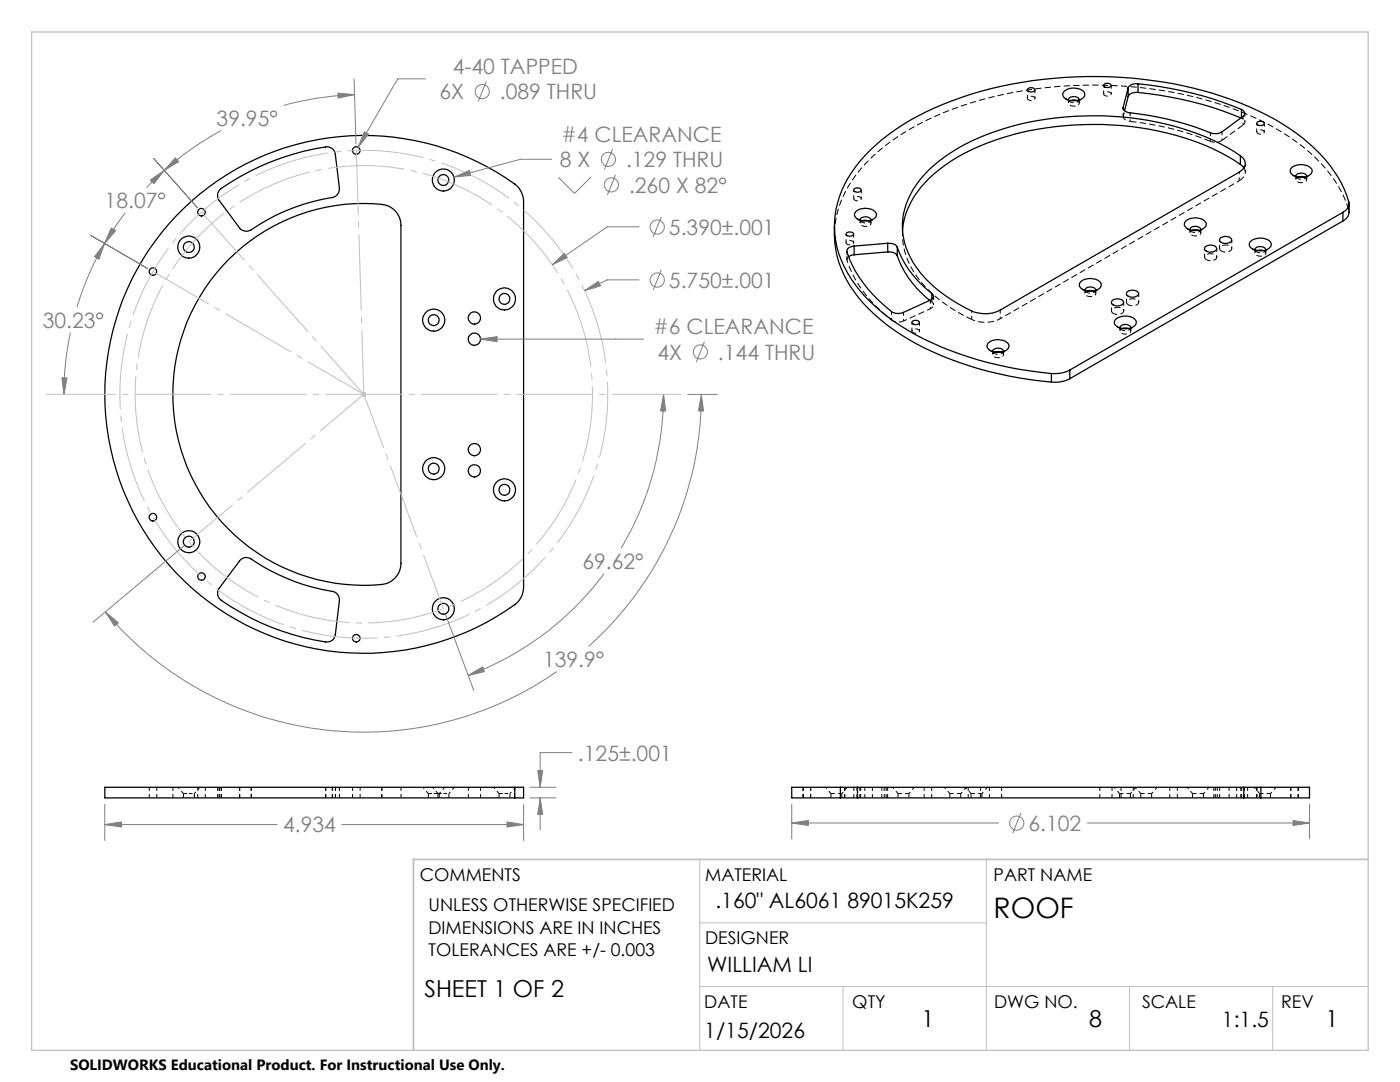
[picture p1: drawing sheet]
<svg xmlns="http://www.w3.org/2000/svg" width="279mm" height="216mm" viewBox="0 0 279 216" stroke-linecap="round" stroke-linejoin="round" font-family="sans-serif">
<g fill="none" stroke="#000" stroke-width=".2" stroke-dasharray="1.3 .6" stroke-dashoffset=".5" stroke-linecap="butt">
<path d="M212.6 19.6l.9 .7M213.5 20.3a1.34 1.34 0 0 0 1.9-.4M215.2 20.3l.8-.7M224.2 23.1l.2-1M258 34.9l.8 .6M258.9 35.6a1.34 1.34 0 0 0 1.9-.4M260.6 35.5l.8-.6M171 43.6l.9 .7M172 44.3a1.34 1.34 0 0 0 1.8-.4M173.6 44.3l.9-.7M215.9 57.6l.8 .7M216.8 58.3a1.34 1.34 0 0 0 1.9-.4"/>
<path d="M218.5 58.3l.8-.7M236.8 45.5l.9 .7M237.8 46.2a1.34 1.34 0 0 0 1.8-.4M239.4 46.2l.9-.7M249.8 49.5l.9 .7M250.8 50.3a1.34 1.34 0 0 0 1.8-.4M252.4 50.2l.9-.7M193.9 63.8a6.7 6.7 0 0 0 5.7-.2M197.5 69.8l.8 .7M198.4 70.5a1.34 1.34 0 0 0 1.9-.4M200.1 70.5l.8-.7M222.9 65.1l.8 .6"/>
<path d="M223.8 65.8a1.34 1.34 0 0 0 1.9-.4M225.5 65.7l.8-.6M29.8 157.1v2.1M31.3 159.2v-2.1M34.5 157.1v2.1M36.6 158.3h1.1M37.7 158.3h1.1M39.5 157.1v2.1M41 159.2v-2.1M43.4 157.1v2.1M43.8 159.2v-2.1M44.2 159.2v-2.1"/>
<path d="M47.8 159.2v-2.1M50.1 159.2v-2.1M65 159.2v-2.1M66.3 159.2v-2.1M66.9 159.2v-2.1M67.7 159.2v-2.1M67.8 159.2v-2.1M70.4 157.1v2.1M71.9 159.2v-2.1M76.2 159.2v-2.1M76.2 157.1v2.1M80 159.2v-2.1"/>
<path d="M85.5 158.3h1.1M87.4 158.3h1.1M88.5 158.3h1.1M93.5 157.1v2.1M95.9 159.2v-2.1M99.6 158.3h1.1M100.7 158.3h1.1M102.7 157.1v2.1M160.3 157.1v2.1M160.3 159.2v-2.1M161.8 159.2v-2.1M165.8 158.3h2.2"/>
<path d="M168.5 159.2v-2.1M168.6 159.2v-2.1M170.4 159.2v-2.1M171 159.2v-2.1M171.6 157.1v2.1M171.8 157.1v2.1M172.6 157.1v2.1M174.1 159.2v-2.1M176 159.2v-2.1M176.5 159.2v-2.1M176.9 159.2v-2.1M177.1 159.2v-2.1"/>
<path d="M179.2 158.3h2.2M184.4 157.1v2.1M185.9 159.2v-2.1M189.6 158.3h2.1M193.2 157.1v2.1M193.8 158.3h2.2M195.7 159.2v-2.1M197.5 157.1v2.1M199.9 159.2v-2.1M219.5 157.1v2.1M221.9 159.2v-2.1M223.4 158.3h2.2"/>
<path d="M223.7 157.1v2.1M226.2 159.2v-2.1M227.7 158.3h2.1M233.5 157.1v2.1M235 159.2v-2.1M238 158.3h2.2M242.2 157.1v2.1M242.5 159.2v-2.1M242.9 159.2v-2.1M243.4 157.1v2.1M245.3 157.1v2.1M246.8 159.2v-2.1"/>
<path d="M247.6 159.2v-2.1M247.8 159.2v-2.1M248.4 159.2v-2.1M249 159.2v-2.1M250.8 159.2v-2.1M250.9 159.2v-2.1M251.4 158.3h2.2M257.6 157.1v2.1M257.6 159.2v-2.1M259.1 159.2v-2.1"/>
</g>
<g fill="none" stroke="#000" stroke-width=".2" stroke-dasharray="1.3 .6" stroke-dashoffset=".4" stroke-linecap="butt">
<path d="M243.9 28a2.61 2.61 0 0 1-2.3 .2M169 52l.1-.4 .3-.4M240.8 51.8a1.51 1.51 0 0 0 2-.4 1.39 1.39 0 0 0-2.2-.5 .51 .51 0 0 0-.2 .5 .51 .51 0 0 0 .4 .4M243.7 50.1a1.51 1.51 0 0 0 2.1-.5 1.39 1.39 0 0 0-2.2-.4 .51 .51 0 0 0-.2 .5 .51 .51 0 0 0 .3 .4M222.2 62.5a1.51 1.51 0 0 0 2.1-.4 1.39 1.39 0 0 0-2.2-.5 .51 .51 0 0 0-.3 .5 .51 .51 0 0 0 .4 .4M225.2 60.8a1.51 1.51 0 0 0 2.1-.4 1.39 1.39 0 0 0-2.2-.5 .51 .51 0 0 0-.3 .5 .51 .51 0 0 0 .4 .4M36.6 158.3v.9M38.8 159.2v-.9M85.5 158.3v.9M86.6 158.3h.8M87.4 158.3v.9M87.7 159.2v-.9"/>
<path d="M89.6 159.2v-.9M99.6 158.3v.9M101.8 159.2v-.9M165.8 158.3v.9M168 159.2v-.9M179.2 158.3v.9M181.4 159.2v-.9M189.6 158.3v.9M191.7 159.2v-.9M193.8 158.3v.9M196 159.2v-.9M223.4 158.3v.9"/>
<path d="M225.6 159.2v-.9M227.7 158.3v.9M229.8 159.2v-.9M238 158.3v.9M240.2 159.2v-.9M251.4 158.3v.9M253.6 159.2v-.9"/>
</g>
<g fill="none" stroke="#000" stroke-width=".2" stroke-dasharray="1.3 .6" stroke-dashoffset=".8" stroke-linecap="butt">
<path d="M35.5 157.1l1.1 1.2M38.8 158.3l1.1-1.2M84.4 157.1l1.1 1.2M86.3 157.1l1.1 1.2M87.7 158.3l1.1-1.2M89.6 158.3l1.1-1.2M98.5 157.1l1.1 1.2M101.8 158.3l1.1-1.2M164.7 157.1l1.1 1.2M168 158.3l1.1-1.2M178.1 157.1l1.1 1.2M181.4 158.3l1.1-1.2"/>
<path d="M188.4 157.1l1.2 1.2M191.7 158.3l1.1-1.2M192.7 157.1l1.1 1.2M196 158.3l1.1-1.2M222.3 157.1l1.1 1.2M225.6 158.3l1.1-1.2M226.5 157.1l1.2 1.2M229.8 158.3l1.1-1.2M236.9 157.1l1.1 1.2M240.2 158.3l1.1-1.2M250.3 157.1l1.1 1.2M253.6 158.3l1.1-1.2"/>
</g>
<g fill="none" stroke="#000" stroke-width=".25">
<path d="M205.2 17.7a.82 .82 0 0 1 1.3 .3 .87 .87 0 0 1-1.5-.2zM212.3 18.3a3 3 0 0 1 4.1 .1 1.1 1.1 0 0 1-1.1 1.6 2.69 2.69 0 0 1-3.2-1v-.2zM213.2 20a1.2 1.2 0 0 1 2-.5l.2 .5M220.4 16.8a.82 .82 0 0 1 1.3 .3 .95 .95 0 0 1-1.5 0zM225.1 17.5l-.9 3.9M225.1 17.5v1.8M225.1 19.3l-.7 2.8M227.1 16.7a71.8 71.8 0 0 1 20.7 5.1M227.1 16.7a1.77 1.77 0 0 0-2 .8M227.1 18.5a71.4 71.4 0 0 1 20.5 5M227.1 18.5a1.77 1.77 0 0 0-2 .8M227.1 16.7v1.8"/>
<path d="M43.9 37.8a49.1 49.1 0 0 1 21.4-8.5l1 .3 .6 .8 .8 7.1a1.78 1.78 0 0 1-1.4 1.9 40.1 40.1 0 0 0-16.5 6.6l-.9 .1-.9-.4-4.3-5.7-.2-.6-.1-.7zM170.5 37.7a.8 .8 0 0 1 1.3 .3 .95 .95 0 0 1-1.4 0zM185.5 33.8a38.2 38.2 0 0 1 16.4-8.6 62.5 62.5 0 0 1 38.9 2.2l4.2 2.1a10 10 0 0 1 3.2 2.2 1.8 1.8 0 0 1-.9 2.7l-47.7 27.5a6.8 6.8 0 0 1-7.1-.6 23.9 23.9 0 0 1-11.3-10.9 13.3 13.3 0 0 1 1.8-13.7zM213.6 20.1l.7-.2 .6 .2M224.2 21.4a1.23 1.23 0 0 0 1.3 1.1 64.3 64.3 0 0 1 16.6 4.1h1l.8-.3 4.2-3.1a.74 .74 0 0 0 .3-.8 .74 .74 0 0 0-.6-.6M224.2 21.4v.3M247.5 32.8a50 50 0 0 0-23.8-7.8 58.9 58.9 0 0 0-31.1 5.5 25.3 25.3 0 0 0-10.8 9.9 13.6 13.6 0 0 0-1.7 5.6M247.5 32.8l.7 .7M247.5 31.1v1.7M247.8 21.8v1.7M250.9 24.4a.8 .8 0 0 1 1.4 .3 .95 .95 0 0 1-1.5 0zM257.7 33.5a2.9 2.9 0 0 1 4.2 .4 1.27 1.27 0 0 1-1.2 1.3 2.73 2.73 0 0 1-3.2-.9z"/>
<path d="M258.6 35.2a1.2 1.2 0 0 1 1.1-.7 1.2 1.2 0 0 1 1.1 .7M259 35.3l.7-.1 .6 .1M35.1 43.1a51.4 51.4 0 0 1 68.4-5.7l.7 1.3 .3 1.5v77a4.3 4.3 0 0 1-1.8 3.4 51.7 51.7 0 0 1-69-7.9 51.7 51.7 0 0 1 1.4-69.6zM45.6 51.8a37.9 37.9 0 0 1 31.2-10.9 4.2 4.2 0 0 1 3.2 4.1v67.4a4.2 4.2 0 0 1-3.8 4.2 38.1 38.1 0 0 1-38.1-21.7 38.1 38.1 0 0 1 7.5-43.1zM166.5 45.1a21.1 21.1 0 0 0 6.9 16.6 48.3 48.3 0 0 0 20 11.3 75.1 75.1 0 0 0 16.4 3.2M169 46.5a.82 .82 0 0 1 1.3 .3 .95 .95 0 0 1-1.5-.1zM170.5 49.1a1.24 1.24 0 0 0-1.5 1.1 24.6 24.6 0 0 0 9.4 12.2l.6 .1 1-.1 5.6-2.5a.74 .74 0 0 0 .7-.6 .74 .74 0 0 0-.4-.7M170.5 50.8l-1.1 .4M170.5 49.1v1.7M170.7 42.3a2.9 2.9 0 0 1 4.2 .4 1.67 1.67 0 0 1-2.1 1.4 1.89 1.89 0 0 1-2.3-1.3zM171.6 44a1.2 1.2 0 0 1 1.1-.7 1.2 1.2 0 0 1 1.1 .7M172.1 44.1l.3-.1 1 .1"/>
<path d="M177.2 48.5a1.85 1.85 0 0 1 1.9 .8M177.2 50.3a1.85 1.85 0 0 1 1.9 .7M177.2 48.5l-6.7 .6M177.2 48.5v1.8M177.2 50.3l-6.7 .5M179.1 49.3a19.7 19.7 0 0 0 6.8 9.3M179.1 51a19.5 19.5 0 0 0 6.5 9M179.1 49.3v1.7M185.9 58.6v1.1M215.6 56.3a2.9 2.9 0 0 1 4.2 .4 1.22 1.22 0 0 1-1.2 1.3 2.73 2.73 0 0 1-3.2-1zM216.5 58a1.2 1.2 0 0 1 1.1-.7 1.2 1.2 0 0 1 1.1 .7M217 58.1l.3-.1 .9 .1"/>
<path d="M222 59.9a1.7 1.7 0 0 1 2.2 .3 1.21 1.21 0 0 1-1.8 .8l-.3-.2a.52 .52 0 0 1-.1-.9zM224.9 58.3a1.62 1.62 0 0 1 2.3 .2 1.29 1.29 0 0 1-2.1 .6 .54 .54 0 0 1-.2-.8zM236.6 44.2a2.9 2.9 0 0 1 4.1 .4 1.72 1.72 0 0 1-2 1.4 1.89 1.89 0 0 1-2.3-1.3zM237.5 45.9a1.22 1.22 0 0 1 1.9-.5l.2 .5M237.9 46l.4-.1 .9 .1M240.5 49.4a1.58 1.58 0 0 1 2.3 .1 .88 .88 0 0 1-1.1 .8l-.7-.1a.65 .65 0 0 1-.5-.8zM243.5 47.6a1.58 1.58 0 0 1 2.3 .1 .88 .88 0 0 1-1.1 .9l-.7-.1a.65 .65 0 0 1-.5-.9zM249.6 48.2a3.1 3.1 0 0 1 4 .1 1 1 0 0 1-.7 1.5 3.3 3.3 0 0 1-3.5-.6 .83 .83 0 0 1 .2-1zM250.4 49.9a1.15 1.15 0 0 1 1.8-.6l.4 .3v.3M250.9 50l.7-.1 .6 .1M268 42.4a1.87 1.87 0 0 0 1.2-2.1 26.4 26.4 0 0 0-10.5-13.7 62.6 62.6 0 0 0-26.8-10.3 85.1 85.1 0 0 0-41.8 3.8 44.1 44.1 0 0 0-18.5 12.1 19.2 19.2 0 0 0-4.2 18.4 27.8 27.8 0 0 0 11 13.5 64.3 64.3 0 0 0 27.2 9.9l4.2 .5M268 42.4l-54.5 31.4"/>
<path d="M268 42.4v1.7M268 44.1l-54.5 31.5M269.2 40.6l-.1 2.3-.5 .8-.6 .4M182.1 64.1a.8 .8 0 0 1 1.3 .4 .91 .91 0 0 1-1.4-.1zM197.2 68.5a2.9 2.9 0 0 1 4.2 .4v.2a2.33 2.33 0 0 1-3 1.1l-.8-.2a.92 .92 0 0 1-.4-1.5zM198.1 70.2a1.2 1.2 0 0 1 1.1-.7 1.2 1.2 0 0 1 1.1 .7M198.5 70.3l.7-.2 .6 .2M209.8 74.5v1.7M213.5 73.8a6.6 6.6 0 0 1-3.7 .7M213.5 75.6a6.2 6.2 0 0 1-3.7 .6M213.5 73.8v1.8M222.6 63.7a2.9 2.9 0 0 1 4.2 .4 1.39 1.39 0 0 1-1.7 1.4 2.43 2.43 0 0 1-2.7-1z"/>
<path d="M223.5 65.4a1.2 1.2 0 0 1 1.1-.7 1.2 1.2 0 0 1 1.1 .7M223.9 65.5l.4-.1 .9 .1M48 111.7l.9-.4 .9 .1a41.1 41.1 0 0 0 16.8 6.7l.8 .5 .3 1-.8 7a1.65 1.65 0 0 1-1.9 1.5 48.9 48.9 0 0 1-21.1-8.5l-.5-.9 .2-1zM102.7 157.1h-81.8v2.1h81.8M102.7 157.1h1.8v2.1h-1.8M102.7 157.1v2.1M167.7 157.1h3.4M167.7 159.2h3.4M167.7 157.1h-9.7v2.1h9.7M167.7 157.1v2.1M171.1 157.1v2.1M171.1 157.1h77.1"/>
<path d="M171.1 159.2h77.1M248.2 157.1h3.4M248.2 159.2h3.4M248.2 157.1v2.1M251.6 157.1h9.7v2.1h-9.7M251.6 157.1v2.1"/>
<circle cx="71.1" cy="30" r=".75"/>
<circle cx="88.5" cy="35.9" r="2.21"/>
<circle cx="88.5" cy="35.9" r="1.09"/>
<circle cx="30.5" cy="54.2" r=".75"/>
<circle cx="37.7" cy="49.3" r="2.21"/>
<circle cx="37.7" cy="49.3" r="1.09"/>
<circle cx="40.2" cy="42.4" r=".75"/>
<circle cx="100.7" cy="59.7" r="1.09"/>
<circle cx="100.7" cy="59.6" r="2.19"/>
<circle cx="86.6" cy="63.9" r="1.09"/>
<circle cx="86.6" cy="63.9" r="2.19"/>
<circle cx="94.7" cy="63.5" r="1.21"/>
<circle cx="94.7" cy="67.7" r="1.21"/>
<circle cx="86.6" cy="93.5" r="1.09"/>
<circle cx="86.6" cy="93.5" r="2.19"/>
<circle cx="94.7" cy="94" r="1.22"/>
<circle cx="94.7" cy="89.7" r="1.22"/>
<circle cx="100.7" cy="97.8" r="1.09"/>
<circle cx="100.7" cy="97.7" r="2.19"/>
<circle cx="30.5" cy="103.2" r=".75"/>
<circle cx="37.7" cy="108.1" r="2.19"/>
<circle cx="37.7" cy="108.1" r="1.09"/>
<circle cx="40.2" cy="115" r=".75"/>
<circle cx="71.1" cy="127.3" r=".75"/>
<circle cx="88.5" cy="121.5" r="1.09"/>
<circle cx="88.5" cy="121.5" r="2.21"/>
</g>
<path d="M269.2 42a26.5 26.5 0 0 0-10.5-13.7 64 64 0 0 0-28.9-10.6 82.9 82.9 0 0 0-43.2 5.5 38.7 38.7 0 0 0-16.7 13 19.3 19.3 0 0 0-3.4 10.6" fill="none" stroke="#000" stroke-width=".2" stroke-dasharray="1.3 .6" stroke-dashoffset="-.2" stroke-linecap="butt"/>
<g fill="none" stroke="#000" stroke-width=".2" stroke-dasharray="1.3 .6" stroke-dashoffset=".9" stroke-linecap="butt">
<path d="M205 17.9v1.7M206.6 19.6v-1.7M220.3 17v1.7M221.8 18.7v-1.7M170.4 37.9v1.7M171.9 39.6v-1.7M224.2 21.5v1.8M225.5 24.2v-1.7M241.6 28.2v-1.7M243.9 28v-1.7M247.3 34.3v1.8M247.8 23.5a.76 .76 0 0 1 .6 .6 .76 .76 0 0 1-.3 .8"/>
<path d="M248.1 24.9v-1.7M248.4 24.3v-1.7M248.5 34.3v-1.7M250.8 24.6v1.7M252.3 26.3v-1.7M168.9 46.7v1.7M169 50.1v1.7M169 52v-1.8M170.4 48.4v-1.7M180.1 45.1v1.7M224.8 58.6v1.7M240.4 49.6v1.7"/>
<path d="M242.8 51.3v-1.7M243.4 47.9v1.7M245.8 49.6v-1.7M269.2 40.2v1.8M177.9 63.9v-1.8M180.3 64.1v-1.8M182 64.3v1.8M183.5 66.1v-1.8M185.7 61.6v-1.7M186 60.3a.74 .74 0 0 1 .3 .8 .74 .74 0 0 1-.6 .5M186.3 60.9v-1.8M193.9 62v1.8"/>
<path d="M199.6 63.6v-1.7M221.8 60.3v1.7M224.3 62v-1.7M227.3 60.3v-1.7"/>
</g>
<g fill="none" stroke="#000" stroke-width=".2" stroke-dasharray="1.3 .6" stroke-linecap="butt">
<path d="M213.2 19.9l.3 .4M241.6 28.2a57.6 57.6 0 0 0-16.1-4M247.3 36.1a1.78 1.78 0 0 0 1-2.6M247.7 23.5h.1M247.8 23.5v-.1M258.6 35.2l.3 .4M171.7 43.9l.3 .4M185.6 59.9l.4 .4M216.5 57.9l.3 .4M237.5 45.8l.3 .4M250.5 49.9l.3 .4M269.2 42v.4"/>
<path d="M186 60.3v-.6M198.1 70.1l.3 .4M223.5 65.4l.3 .4"/>
</g>
<path d="M213.5 21a1.27 1.27 0 0 0 1.9-.5l-.5-.5M258.9 36.3a1.27 1.27 0 0 0 1.9-.5l-.5-.5M172 45a1.27 1.27 0 0 0 1.8-.5l-.4-.5M180.1 45.9a15.4 15.4 0 0 0 5.4 12.2l2 1.7 2.4 1.7 4 2.3M216.8 59a1.27 1.27 0 0 0 1.9-.5l-.5-.5M237.8 46.9a1.27 1.27 0 0 0 1.8-.5l-.4-.5M250.8 50.9a1.27 1.27 0 0 0 1.8-.4l-.4-.5M198.4 71.2a1.27 1.27 0 0 0 1.9-.5l-.5-.5M223.8 66.5a1.27 1.27 0 0 0 1.9-.5l-.5-.5" fill="none" stroke="#000" stroke-width=".2" stroke-dasharray="1.3 .6" stroke-dashoffset=".1" stroke-linecap="butt"/>
<g fill="none" stroke="#000" stroke-width=".2" stroke-dasharray="1.3 .6" stroke-dashoffset=".6" stroke-linecap="butt">
<path d="M205.3 19.9l.7 .1 .5-.3a.79 .79 0 0 0-.7-.5 .79 .79 0 0 0-.8 .5l.3 .2M220.5 19.1l.7 .1 .5-.3a.79 .79 0 0 0-.7-.6 .79 .79 0 0 0-.7 .5l.2 .3M170.6 39.9l.7 .2 .6-.3a.79 .79 0 0 0-.8-.6 .79 .79 0 0 0-.7 .5l.2 .2M213.7 20a.5 .5 0 0 0-.5 .5 .5 .5 0 0 0 .3 .5M251 26.6l.8 .2 .5-.4a.79 .79 0 0 0-.7-.5 .79 .79 0 0 0-.8 .5l.2 .2M259.1 35.3a.5 .5 0 0 0-.5 .4 .5 .5 0 0 0 .3 .6M169.1 48.7l.7 .1 .5-.3a.79 .79 0 0 0-.7-.5 .79 .79 0 0 0-.7 .5l.2 .2M172.1 44a.5 .5 0 0 0-.4 .5 .5 .5 0 0 0 .3 .5M217 58a.5 .5 0 0 0-.5 .5 .5 .5 0 0 0 .3 .5M237.9 45.9a.5 .5 0 0 0-.4 .5 .5 .5 0 0 0 .3 .5M250.9 50a.5 .5 0 0 0-.4 .4 .5 .5 0 0 0 .3 .5M182.2 66.4l.7 .1 .6-.3a.79 .79 0 0 0-.7-.6 .79 .79 0 0 0-.8 .5l.2 .3"/>
<path d="M185.7 61.6l-5.4 2.5M198.6 70.2a.5 .5 0 0 0-.5 .5 .5 .5 0 0 0 .3 .5M224 65.5a.5 .5 0 0 0-.5 .5 .5 .5 0 0 0 .3 .5"/>
</g>
<g fill="none" stroke="#000" stroke-width=".2" stroke-dasharray="1.3 .6" stroke-dashoffset=".3" stroke-linecap="butt">
<path d="M213.2 19.9v.7M215.4 20.6v-.7M258.6 35.1v.7M260.8 35.8v-.7M171.7 43.9v.7M173.8 44.6v-.7M216.5 57.9v.7M218.7 58.6v-.7M237.5 45.8v.7M239.6 46.5v-.7M250.4 49.8v.7M252.6 50.5v-.7"/>
<path d="M180.3 64.1a2.59 2.59 0 0 1-2.4-.2M198.1 70.1v.7M200.3 70.8v-.7M223.5 65.4v.6M225.7 66v-.6"/>
</g>
<path d="M224.2 23.1v-1.4M177.9 63.9a25.2 25.2 0 0 1-8.9-11.9M199.6 63.6l47.7-27.5" fill="none" stroke="#000" stroke-width=".2" stroke-dasharray="1.3 .6" stroke-dashoffset=".7" stroke-linecap="butt"/>
<path d="M248.1 24.9l-4.2 3.1" fill="none" stroke="#000" stroke-width=".2" stroke-dasharray="1.3 .6" stroke-dashoffset="-.1" stroke-linecap="butt"/>
<path d="M225.5 24.2a1.2 1.2 0 0 1-1.3-1.1" fill="none" stroke="#000" stroke-width=".2" stroke-dasharray="1.3 .6" stroke-dashoffset="1" stroke-linecap="butt"/>
<g fill="none" stroke="#808080" stroke-width=".2">
<path d="M67.5 18.6l3.3 .3-3.3 .7zM70.7 15.7l.3 13.1M70.8 18.9a61.4 61.4 0 0 0-14.2 2.2M84.9 15.7h-5.5l-7.9 13.7M97 16.3l-1.6 4M30 35.9l2.8-1.9-2.1 2.7zM30.7 31.6l8.7 9.8M32.8 34l-3.6 3.4M35 31.5l.6 .8-2.8 1.7zM44.1 26.1a63.6 63.6 0 0 0-11.3 7.9M72.7 26.3l.9 .5-2.1 2.6zM90.6 35.3l3.1-1.3 .2 1z"/>
<path d="M110.1 31.8h-6.2l-13.3 3.5M111.4 35.4l3.3 3.2 3.2-3.2M122.2 29.8l-1.6 4M122.8 34.9l-1.6 4M18.1 47l11.3 6.6M20.9 48.6l-1.1 3.1-.9-.5zM20.9 48.6a60 60 0 0 0-5.6 12.7M22.2 45.5l.9 .5-2.2 2.6zM25 42.5l-2.2 3-1.9 3.1M110.2 52.8l2.4-2.2 .6 .8zM116.7 58l2.7-1.9 .4 .9zM127.5 45.3h-6.3l-11 7.5"/>
<path d="M127.5 55.8h-6.3l-4.5 2.2M132 43.3l-1.6 4M132 53.9l-1.6 4M12.3 75.4h1.1l-.6 3.3zM14 66.4a56 56 0 0 0-1.2 12.3M95.9 67.7l3.3-.5v1zM95.9 67.7h32.5M132.4 78.7l.5 3.3h-1.1zM132.4 78.7a59.7 59.7 0 0 1-8.5 30.7M137.3 78.7h5.9M140 78.7l.4 3.3h-1zM140 78.7a67.6 67.6 0 0 1-22.5 50.3"/>
<path d="M140.6 68.2l-1.6 4M36.7 108.9l-18.1 15.2M120.5 114.5a59.7 59.7 0 0 1-27.1 20.3M21 122.1l2.6 2.1-.7 .7zM21 122.1a67.5 67.5 0 0 0 90.1 11.9M88.9 122.7l5.6 15.1M93.4 134.8l2.9-1.7 .4 .9zM105.8 157.1h5.2M105.8 159.2h5.2M107.3 153.8h1l-.5 3.3zM107.8 159.2l.5 3.3h-1zM107.8 159.2v6.4"/>
<path d="M114.2 150.2h-6.4v6.9M20.9 164.5l3.3-.5v1zM20.9 160.5v7.2M20.9 164.5h34.4M68.2 164.5h36.3M101.2 164l3.3 .5-3.3 .5zM104.5 160.5v7.2M158 164.2l3.3-.5v1zM158 160.5v6.9M158 164.2h41.3M203.7 162.2l-1.6 4.1M217 164.2h44.3"/>
<path d="M258.1 163.7l3.2 .5-3.2 .5zM261.3 160.5v6.9"/>
<circle cx="96.2" cy="18.3" r="1.41"/>
<circle cx="121.4" cy="31.8" r="1.41"/>
<circle cx="122" cy="36.9" r="1.42"/>
<circle cx="131.2" cy="55.9" r="1.42"/>
<circle cx="131.2" cy="45.3" r="1.41"/>
<circle cx="139.8" cy="70.2" r="1.42"/>
<circle cx="202.9" cy="164.2" r="1.42"/>
</g>
<path d="M116.2 65.3a45.6 45.6 0 0 0-76.4-18.3 45.6 45.6 0 0 0 21 75.8 45.6 45.6 0 0 0 56.1-55.2l-.7-2.3M119.2 64.4a48.7 48.7 0 0 0-81.6-19.5 48.7 48.7 0 0 0 22.4 80.8 48.7 48.7 0 0 0 59.8-58.8l-.6-2.5" fill="none" stroke="#c0c0c0" stroke-width=".2" stroke-dasharray="15.2 1.3 1.3 1.3" stroke-dashoffset="7.1" stroke-linecap="butt"/>
<path d="M72.1 78.7h1M72.2 78.4l.8 .7M72.6 78.2v1M73 78.4l-.8 .7M139.7 171.5v38.1M196.8 171.5v38.1M139.7 196.8h133.3M139.7 184.1h57.1M168.2 196.8v12.8M225.4 196.8v12.8M254 196.8v12.8" fill="none" stroke="#c0c0c0" stroke-width=".2"/>
<path d="M72.6 78.7l-34.9 29.4M72.6 78.7l15.9 42.8" fill="none" stroke="#c0c0c0" stroke-width=".2" stroke-dasharray="15.2 1.3 1.3 1.3" stroke-dashoffset="3.9" stroke-linecap="butt"/>
<path d="M72.6 78.7l-42.1-24.5M72.6 78.7l-32.4-36.4M72.6 78.7l-1.5-48.7" fill="none" stroke="#c0c0c0" stroke-width=".2" stroke-dasharray="15.2 1.3 1.3 1.3" stroke-dashoffset="2.3" stroke-linecap="butt"/>
<path d="M136 78.7h-126.8" fill="none" stroke="#c0c0c0" stroke-width=".2" stroke-dasharray="15.2 1.3 1.3 1.3" stroke-dashoffset="1.4" stroke-linecap="butt"/>
<path d="M6.3 6.4h266.7v203.2h-266.7z" fill="none" stroke="#c0c0c0" stroke-width=".25"/>
<path d="M273 171.5h-190.5v38.1" fill="none" stroke="#c0c0c0" stroke-width=".35"/>
<g fill="#808080">
<path d="M20.9 164.5l3.3-.5v1zM101.2 164l3.3 .5-3.3 .5zM107.3 153.8h1l-.5 3.3zM107.8 159.2l.5 3.3h-1zM258.1 163.7l3.2 .5-3.2 .5zM158 164.2l3.3-.5v1zM90.6 35.3l3.3-.3-.2-1zM72.7 26.3l-1.2 3.1 2.1-2.6zM95.9 67.7l3.3 .5v-1z"/>
<path d="M110.2 52.8l3-1.4-.6-.8zM116.7 58l3.1-1-.4-.9zM20.9 48.6l-1.1 3.1-.9-.5zM12.3 75.4h1.1l-.6 3.3zM30 35.9l2.8-1.9-2.1 2.7zM22.2 45.5l.9 .5-2.2 2.6zM67.5 18.6l3.3 .3-3.3 .7zM35 31.5l.6 .8-2.8 1.7zM93.4 134.8l2.9-1.7 .4 .9zM132.4 78.7l.5 3.3h-1.1zM21 122.1l2.6 2.1-.7 .7zM140 78.7l.4 3.3h-1z"/>
</g>
<text font-size="5.6" x="198.3" y="183.2">ROOF</text>
<g font-size="4.7">
<text x="84.7" y="199">SHEET 1 OF 2</text>
<text x="183.9" y="204.9">1</text>
<text x="217.4" y="204.9">8</text>
<text x="264.5" y="204.9">1</text>
</g>
<g font-size="4.2" fill="#808080">
<text x="90.4" y="14.8">4-40 TAPPED</text>
<text x="87.7" y="19.8">6X</text>
<text x="99.8" y="19.8">.089 THRU</text>
<text x="43.2" y="25.2">39.95°</text>
<text x="112.1" y="28.3">#4 CLEARANCE</text>
<text x="111.7" y="33.3">8 X</text>
<text x="124.9" y="33.3">.129 THRU</text>
<text x="20.9" y="41.5">18.07°</text>
<text x="125.5" y="38.4">.260 X 82°</text>
<text x="133.5" y="46.8">5.390±.001</text>
<text x="133.5" y="57.4">5.750±.001</text>
<text x="8.5" y="65.4">30.23°</text>
<text x="130.4" y="66.7">#6 CLEARANCE</text>
<text x="131.2" y="71.8">4X</text>
<text x="143.3" y="71.8">.144 THRU</text>
<text x="116.2" y="113.5">69.62°</text>
<text x="108.4" y="133.1">139.9°</text>
<text x="115.4" y="151.8">.125±.001</text>
<text x="56.5" y="166.1">4.934</text>
<text x="205.3" y="165.8">6.102</text>
</g>
<g font-size="4.2">
<text x="142.8" y="181.2">.160&quot; AL6061 89015K259</text>
<text x="141.1" y="193.9">WILLIAM LI</text>
<text x="140.6" y="207.2">1/15/2026</text>
<text x="243.9" y="204.9">1:1.5</text>
</g>
<g font-size="3.5">
<text x="83.8" y="175.9">COMMENTS</text>
<text x="140.7" y="175.9">MATERIAL</text>
<text x="198.3" y="175.8">PART NAME</text>
<text x="85.5" y="181.8">UNLESS OTHERWISE SPECIFIED</text>
<text x="85.5" y="186.3">DIMENSIONS ARE IN INCHES</text>
<text x="85.5" y="190.8">TOLERANCES ARE +/- 0.003</text>
<text x="140.7" y="188.3">DESIGNER</text>
<text x="140.6" y="201.2">DATE</text>
<text x="170.1" y="201.2">QTY</text>
<text x="198.4" y="201.2">DWG NO.</text>
<text x="227.9" y="201.2">SCALE</text>
<text x="255.7" y="201.2">REV</text>
</g>
<text font-size="3" x="14" y="213.5">SOLIDWORKS Educational Product. For Instructional Use Only.</text>
</svg>
